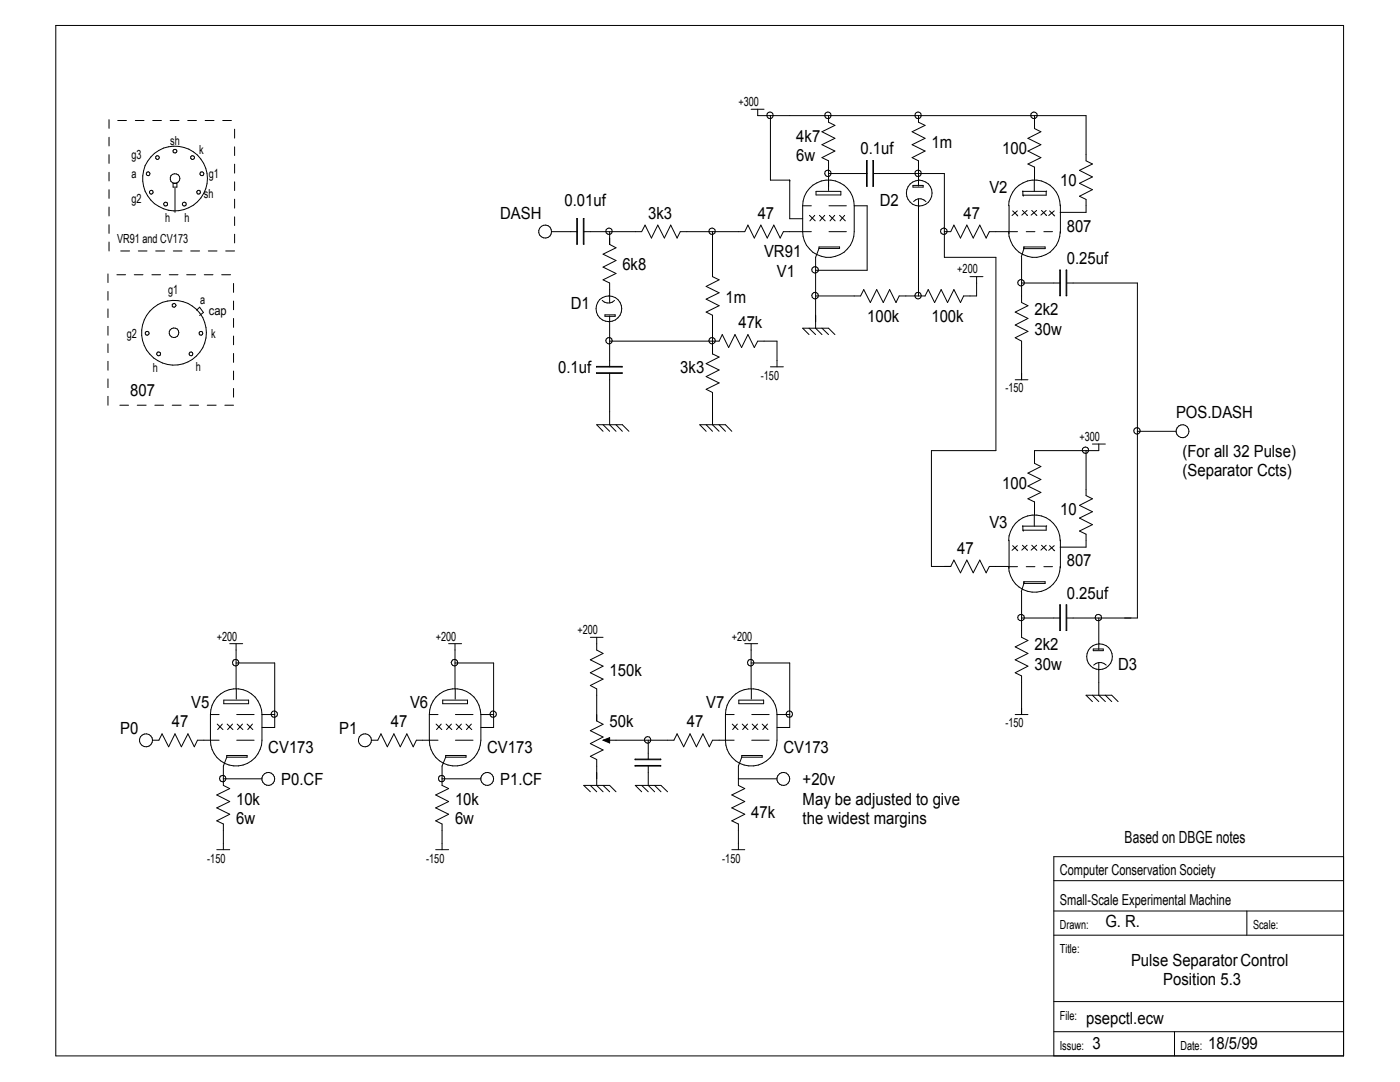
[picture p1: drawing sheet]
<svg xmlns="http://www.w3.org/2000/svg" width="279mm" height="216mm" viewBox="0 0 279 216" stroke-linecap="round" stroke-linejoin="round" font-family="sans-serif">
<g fill="none" stroke="#000" stroke-width=".2">
<path d="M11.1 5.1h257v205.6h-257zM21.8 23.9v1.7M21.8 27.4v1.7M21.8 30.9v1.7M21.8 34.4v1.7M21.8 37.8v1.8M23.5 24h1.7M27 24h1.7M30.5 24h1.7M34 24h1.7M34.5 36.6h.8v.7h-.8zM34.9 37.5v4.9"/>
<path d="M37.5 24h1.7M40.9 24h1.8M44.4 24h1.8M46.8 25.8v1.8M46.8 29.3v1.7M46.8 32.8v1.7M46.8 36.3v1.7M46.8 39.8v1.7M149.9 21.8h2.6M151.2 21.8v1.3h65.5v9l1.3 .6-2.6 1.3 2.6 1.3-2.6 1.3 2.6 1.2-2.6 1.4 1.3 .6v2.6h-5.1M153.8 23.1v12.8h3.8M157.6 35.9h.1"/>
<path d="M157.6 35.9v7.7h2.6M162.9 38.2h4.9v.7h-4.9zM165.4 23.1v1.3l1.2 .6-2.6 1.3 2.6 1.3-2.6 1.3 2.6 1.2-2.6 1.4 1.4 .6v5.9M165.4 34.6h7.7M172.9 32h.2v5.2h-.2zM174.2 32h.1v5.2h-.1zM174.3 34.6h14.2v16.8h10.3v38.5h-12.9v23.1h3.8l.7-1.2 1.3 2.5 1.3-2.5 1.2 2.5 1.3-2.5 1.3 2.5 .6-1.3h3.9a5.1 5.1 0 0 0 5.1 5.2 5.1 5.1 0 0 0 5.2-5.2M182.2 37h2v.3h-2zM183.3 23.1v1.3l1.3 .6-2.6 1.3 2.6 1.3-2.6 1.3 2.6 1.2-2.6 1.4 1.3 .6v5M183.3 39.8v19.3M204.1 38.1v.8h4.7v-.7h-4.8M204.2 38.9h.1"/>
<path d="M206.4 35.9v2.3M206.5 23.1v2.6l1.2 .6-2.6 1.3 2.6 1.3-2.6 1.2 2.6 1.4-2.6 1.2 1.4 .7v2.5M208.9 38.1v.1M21.5 54.7v1.7M21.5 58.2v1.7M21.8 41.3v1.8M21.8 44.8v1.8M21.8 48.3v1.8M23.3 54.8h1.8M24.1 50.1h1.8M26.8 54.8h1.7M27.6 50.1h1.7"/>
<path d="M30.3 54.8h1.7M31.1 50.1h1.8M33.8 54.8h1.7M34.6 50.1h1.7M37.3 54.8h1.7M38.1 50.1h1.7M40.8 54.8h1.7M41.6 50.1h1.7M44.2 54.8h1.8M45 50.1h1.8M46.6 56.6v1.7M46.8 43.3v1.7"/>
<path d="M46.8 46.7v1.8M110.1 46.2h5.1M115.1 43.6h.1v5.1h-.1zM116.4 43.6h.1v5.1h-.1zM116.5 46.2h11.6l.6-1.3 1.3 2.6 1.3-2.6 1.3 2.6 1.3-2.6 1.2 2.6 .7-1.3h12.8l.7-1.3 1.2 2.6 1.3-2.6 1.3 2.6 1.3-2.6 1.3 2.6 .6-1.3h5.6M120.2 59.9a1.69 1.69 0 0 0 2.4 0M121.7 46.2v2.6l1.2 .6-2.5 1.3 2.5 1.3-2.5 1.3 2.5 1.3-2.5 1.2 1.3 .7v3.9M142.2 46.2v9l1.3 .6-2.6 1.3 2.6 1.3-2.6 1.3 2.6 1.3-2.6 1.3 1.3 .6v7.7l1.3 .6-2.6 1.4 2.6 1.2-2.6 1.3 2.6 1.3-2.6 1.3 1.3 .6v6.5l1.3 1.3M160.2 41.1a5.1 5.1 0 0 1 5.1-5.2 5.1 5.1 0 0 1 5.2 5.2M160.2 41.1v5.1a5.1 5.1 0 0 0 5.1 5.2 5.1 5.1 0 0 0 5.2-5.2v-5.1M160.2 41.1h1.7M161.5 43l1.2 1.1"/>
<path d="M162.6 43l-1 1.1M163.4 49.3h4.2v.3h-4.2zM163.4 49.6l-.6 1.8v14.1l1.2 1.3M163.5 43l1.2 1.1M164.6 43l-1 1.1M165.4 41.1h3.5M165.4 46.2h3.5M165.5 43l1.2 1.1M166.6 43l-.9 1.1M167.6 43l1.1 1.1M168.6 43l-1 1.1M170.5 41.1h2.6v12.8h-10.3"/>
<path d="M182.3 40.2a1.59 1.59 0 0 1 2.5 0M188.5 46.2h1.2l.7-1.3 1.3 2.6 1.3-2.6 1.2 2.6 1.3-2.6 1.3 2.6 .6-1.3h5.7M193.6 55.2h2.6M194.9 55.2v3.9h-2.6l-.6 1.3-1.3-2.6-1.3 2.6-1.3-2.6-1.3 2.6-1.2-2.6-.7 1.3h-5.1l-.7 1.3-1.3-2.6-1.2 2.6-1.3-2.6-1.3 2.6-1.3-2.6-.7 1.3h-8.9M201.3 41.1a5.1 5.1 0 0 1 5.1-5.2 5.1 5.1 0 0 1 5.2 5.2M201.3 46.2a5.1 5.1 0 0 0 5.1 5.2 5.1 5.1 0 0 0 5.2-5.2M201.4 41v5.6M202.1 42.1l1 1M203 42.1l-1 .9M203.9 51.4v9l1.2 .6-2.5 1.3 2.5 1.2-2.5 1.4 2.5 1.2-2.5 1.3 1.3 .7v7.7M203.9 56.5h7.7M204 42l1.1 1"/>
<path d="M204.3 49.3h4.3v.3h-4.3zM204.3 49.6l-.5 1.7M204.8 46.2h1.7M205 42l-1.1 .9M205.9 42l1 1M206.9 42l-1.1 .9M207.9 42l1 1M208.3 46.2h1.8M208.8 42l-1.1 .9M209.5 42.1l1 1M210.4 42.1l-1.1 .9M211.5 53.9h.1v5.1h-.1z"/>
<path d="M211.6 40.9v5.6M212.8 53.9h.1v5.1h-.1zM212.9 56.5h14.1v66.8h-14.1M21.5 61.6v1.8M21.5 65.1v1.8M21.5 68.6v1.8M21.5 72.1v1.8M21.5 75.6v1.7M21.5 79.1v1.8M39.2 61.9l.6-.6 .8 1.1-.8 .5M46.6 60.1v1.7M46.6 63.5v1.8"/>
<path d="M46.6 67.1v1.7M46.6 70.5v1.8M46.6 74v1.8M46.6 77.5v1.7M119 74.4h5.2v.1h-5.2zM119 73.1h5.2v.1h-5.2zM120.7 62.8h2.1v.3h-2.1zM121.7 74.5v10.3l1.2 1.3M121.7 63v10.2M121.7 68.1h21.8l.6-1.3 1.3 2.5 1.3-2.5 1.3 2.5 1.3-2.5 1.2 2.5 .7-1.2h3.9v5.1M153.8 73.2h2.5M161.5 66.8l-1.3-1.3h5.2l1.2 1.3"/>
<path d="M161.5 65.5l1.3 1.3M164 65.5l1.4 1.3M202.6 75.8h2.5M23.9 80.9h1.8M27.4 80.9h1.8M30.9 80.9h1.7M34.4 80.9h1.8M37.9 80.9h1.7M41.4 80.9h1.7M44.9 80.9h1.7M120.4 86.1l-1.3-1.3h5.1l1.3 1.3M120.4 84.8l1.3 1.3"/>
<path d="M122.9 84.8l1.3 1.3M140.9 86.1l-1.2-1.3h5.1l1.2 1.3M140.9 84.8l1.3 1.3M143.5 84.8l1.3 1.3M216.7 89.9v9l1.3 .6-2.6 1.3 2.6 1.3-2.6 1.3 2.6 1.3-2.6 1.3 1.3 .6v2.6h-5.1M218 88.6h2.6M219.3 88.6v1.3h-12.8v2.6l1.2 .6-2.6 1.3 2.6 1.3-2.6 1.3 2.6 1.3-2.6 1.2 1.4 .7v2.5M227 86.1h7.7M201.3 107.9a5.1 5.1 0 0 1 5.1-5.1 5.1 5.1 0 0 1 5.2 5.1M201.3 113.1h1.8M201.4 107.8v5.6M202.1 108.9l1 1"/>
<path d="M203 108.9l-1 .9M203.9 118.2v9l1.2 .6-2.5 1.3 2.5 1.3-2.5 1.3 2.5 1.2-2.5 1.3 1.3 .7v7.7M204 108.8l1.1 1M204.1 104.9v.9h4.7v-.8h-4.8M204.2 105.8h.1M204.3 116.1h4.3v.3h-4.3zM204.3 116.4l-.5 1.7M204.8 113.1h1.7M205 108.8l-1.1 1M205.9 108.8l1 1M206.4 102.7v2.3M206.9 108.8l-1.1 1"/>
<path d="M207.9 108.8l1 1M208.3 113.1h1.8M208.8 108.8l-1.1 1M208.9 104.9v.1M209.5 108.9l1 1M210.4 108.9l-1.1 .9M211.6 107.7v5.6M44.7 139.7h4.9v.7h-4.9zM45.8 128.4h2.6M47.1 128.4v9.1M47.1 132.3h7.7v12.9h-2.5M47.2 137.5v2"/>
<path d="M88.3 139.7h5v.7h-5zM89.5 128.4h2.6M90.8 132.3h7.7v12.9h-2.5M90.8 128.4v9.1M90.8 137.5v2M117.8 127.2h2.6M119.1 127.2v2.5l1.3 .7-2.6 1.3 2.6 1.2-2.6 1.3 2.6 1.3-2.6 1.3 1.3 .7v6.3l1.3 .7-2.6 1.3 2.6 1.3-2.6 1.3 2.6 1.2-2.6 1.3 1.3 .7v5.1l1.3 1.3M147.4 139.7h5v.7h-5zM148.6 128.4h2.6M149.9 132.3h7.7v12.9h-2.5M149.9 128.4v9.1M149.9 137.5v2"/>
<path d="M203.9 123.3h7.7M211.5 120.7h.1v5.1h-.1zM212.8 120.7h.1v5.1h-.1zM218 140l-1.3-1.3h5.2l1.2 1.3M218 138.7l1.3 1.3M218.2 129.5h2v.3h-2zM218.3 132.7a1.74 1.74 0 0 1 2.5 0M219.3 132.3v6.4l1.3 1.3M219.3 123.3v6.3M220.6 138.7l1.3 1.3M30.4 147.7h1.3l.6-1.3 1.4 2.6 1.2-2.6 1.3 2.6 1.3-2.6 1.3 2.6 .6-1.3h4.3M42 142.6h1.7"/>
<path d="M42 142.6a5.1 5.1 0 0 1 5.1-5.2 5.1 5.1 0 0 1 5.2 5.2M42 142.6v5.1a5.1 5.1 0 0 0 5.1 5.1 5.1 5.1 0 0 0 5.2-5.1v-5.1M43.3 144.5l1.2 1.1M44.4 144.5l-1 1.1M44.6 155.4h7.7M45.3 150.7h4v.4h-4zM45.3 151.1l-.7 1.8v3.8l1.2 .7-2.5 1.2 2.5 1.3-2.5 1.3 2.5 1.3-2.5 1.3 1.3 .6v5.1M45.3 144.5l1.2 1.1M46.4 144.5l-1 1.1M47.2 142.6h3.5M47.2 147.7h3.5M47.3 144.5l1.2 1.1"/>
<path d="M48.4 144.5l-1 1.1M49.3 144.5l1.2 1.1M50.4 144.5l-1 1.1M52.3 142.6h2.5M74.1 147.7h1.3l.6-1.3 1.3 2.6 1.3-2.6 1.3 2.6 1.3-2.6 1.3 2.6 .6-1.3h4.3M85.7 142.6h1.7M85.7 142.6a5.1 5.1 0 0 1 5.1-5.2 5.1 5.1 0 0 1 5.2 5.2M85.7 142.6v5.1a5.1 5.1 0 0 0 5.1 5.1 5.1 5.1 0 0 0 5.2-5.1v-5.1M87 144.5l1.2 1.1M88.1 144.5l-1 1.1M88.2 155.4h7.8M88.9 150.7h4.1v.4h-4.1z"/>
<path d="M88.9 151.1l-.7 1.8v3.8l1.3 .7-2.5 1.2 2.5 1.3-2.5 1.3 2.5 1.3-2.5 1.3 1.2 .6v5.1M89 144.5l1.2 1.1M90.1 144.5l-1 1.1M90.9 142.6h3.5M90.9 147.7h3.5M91 144.5l1.2 1.1M92.1 144.5l-1 1.1M93 144.5l1.1 1.1M94.1 144.5l-1 1.1M96 142.6h2.5M117.8 158l-1.3-1.3h5.2l1.2 1.3M117.8 156.7l1.3 1.3"/>
<path d="M120.4 147.7l1.3-.5v1.1zM120.4 147.7h14.1l.6-1.3 1.3 2.6 1.3-2.6 1.3 2.6 1.3-2.6 1.3 2.6 .6-1.3h4.3M120.4 156.7l1.3 1.3M126.7 152.7h5.2v.2h-5.2zM126.7 151.5h5.2v.1h-5.2zM128.1 158l-1.3-1.3h5.1l1.3 1.3M128.1 156.7l1.3 1.3M129.4 152.9v3.8l1.2 1.3M129.4 147.7v3.9M130.6 156.7l1.3 1.3M144.8 142.6v5.1a5.1 5.1 0 0 0 5.1 5.1 5.1 5.1 0 0 0 5.2-5.1v-5.1M144.8 142.6h1.7"/>
<path d="M144.8 142.6a5.1 5.1 0 0 1 5.1-5.2 5.1 5.1 0 0 1 5.2 5.2M146.1 144.5l1.2 1.1M147.2 144.5l-1 1.1M147.4 155.4h7.7M148 150.7h4.1v.4h-4.1zM148 151.1l-.6 1.8v3.8l1.2 .7-2.6 1.2 2.6 1.3-2.6 1.3 2.6 1.3-2.6 1.3 1.4 .6v5.1M148.1 144.5l1.2 1.1M149.2 144.5l-1 1.1M150 142.6h3.5M150 147.7h3.5M150.1 144.5l1.2 1.1M151.2 144.5l-1 1.1"/>
<path d="M152.1 144.5l1.1 1.1M153.2 144.5l-1 1.1M155.1 142.6h2.5M202.6 142.6h2.5M43.3 169.5h2.5M87 169.5h2.5M146 169.5h2.6M210.3 175.7h57.8M268.1 170.9h-57.8v39.8M210.3 199.9h57.8M210.3 186.6h57.8M210.3 181.8h57.8"/>
<path d="M248.8 181.8v4.8M210.3 205.9h57.8M234.4 205.9v4.8"/>
<circle cx="29.6" cy="34.7" r=".38"/>
<circle cx="30.2" cy="38.4" r=".38"/>
<circle cx="31.4" cy="31.5" r=".39"/>
<circle cx="34.9" cy="30.1" r=".38"/>
<circle cx="34.9" cy="35.6" r=".97"/>
<circle cx="34.9" cy="35.6" r="6.5"/>
<circle cx="38.4" cy="31.4" r=".4"/>
<circle cx="39.6" cy="38.4" r=".38"/>
<circle cx="40.3" cy="34.7" r=".39"/>
<circle cx="153.7" cy="23" r=".65"/>
<circle cx="165.2" cy="23" r=".64"/>
<circle cx="165.2" cy="34.6" r=".64"/>
<circle cx="183.2" cy="34.6" r=".64"/>
<circle cx="183.2" cy="23" r=".64"/>
<circle cx="183.5" cy="38.5" r="2.57"/>
<circle cx="206.4" cy="23" r=".65"/>
<circle cx="33.1" cy="40.7" r=".39"/>
<circle cx="36.8" cy="40.7" r=".39"/>
<circle cx="108.8" cy="46.2" r="1.28"/>
<circle cx="121.5" cy="46.1" r=".64"/>
<circle cx="142.1" cy="46.2" r=".64"/>
<circle cx="162.7" cy="59" r=".65"/>
<circle cx="162.7" cy="53.9" r=".65"/>
<circle cx="183.2" cy="59" r=".64"/>
<circle cx="188.4" cy="46.1" r=".65"/>
<circle cx="203.8" cy="56.4" r=".65"/>
<circle cx="29.4" cy="66.5" r=".39"/>
<circle cx="31.7" cy="70.6" r=".39"/>
<circle cx="34.7" cy="60.9" r=".37"/>
<circle cx="34.7" cy="66.4" r=".96"/>
<circle cx="34.7" cy="66.4" r="6.5"/>
<circle cx="38.1" cy="70.6" r=".38"/>
<circle cx="40.1" cy="66.5" r=".38"/>
<circle cx="121.5" cy="61.6" r="2.57"/>
<circle cx="121.5" cy="68" r=".64"/>
<circle cx="142.1" cy="68" r=".64"/>
<circle cx="216.6" cy="89.8" r=".64"/>
<circle cx="226.9" cy="86" r=".64"/>
<circle cx="236" cy="86.1" r="1.28"/>
<circle cx="47" cy="132.2" r=".64"/>
<circle cx="90.7" cy="132.2" r=".65"/>
<circle cx="149.8" cy="132.2" r=".64"/>
<circle cx="203.8" cy="123.2" r=".65"/>
<circle cx="219.2" cy="123.2" r=".64"/>
<circle cx="219.4" cy="131" r="2.57"/>
<circle cx="29.1" cy="147.7" r="1.3"/>
<circle cx="44.4" cy="155.4" r=".64"/>
<circle cx="53.5" cy="155.4" r="1.29"/>
<circle cx="54.7" cy="142.5" r=".63"/>
<circle cx="72.8" cy="147.7" r="1.3"/>
<circle cx="88.1" cy="155.4" r=".64"/>
<circle cx="97.2" cy="155.4" r="1.29"/>
<circle cx="98.4" cy="142.5" r=".63"/>
<circle cx="129.2" cy="147.7" r=".64"/>
<circle cx="156.3" cy="155.4" r="1.29"/>
<circle cx="157.5" cy="142.5" r=".63"/>
</g>
<path d="M120.4 147.7l1.3-.5v1.1z" fill="#000"/>
<g font-size="3.3">
<text x="158.9" y="28.2">4k7</text>
<text x="185.9" y="29.5">1m</text>
<text x="158.9" y="32.1">6w</text>
<text x="171.7" y="30.8">0.1uf</text>
<text x="200" y="30.8">100</text>
<text x="112.6" y="41.1">0.01uf</text>
<text x="175.6" y="41.1">D2</text>
<text x="197.4" y="38.5">V2</text>
<text x="211.6" y="37.2">10</text>
<text x="99.8" y="43.6">DASH</text>
<text x="129.4" y="43.6">3k3</text>
<text x="151.2" y="43.6">47</text>
<text x="192.3" y="43.6">47</text>
<text x="212.9" y="46.2">807</text>
<text x="124.2" y="53.9">6k8</text>
<text x="152.5" y="51.4">VR91</text>
<text x="212.9" y="52.6">0.25uf</text>
<text x="155.1" y="55.2">V1</text>
<text x="113.9" y="61.6">D1</text>
<text x="144.8" y="60.4">1m</text>
<text x="147.4" y="65.5">47k</text>
<text x="173.1" y="64.2">100k</text>
<text x="185.9" y="64.2">100k</text>
<text x="206.5" y="62.9">2k2</text>
<text x="206.5" y="66.8">30w</text>
<text x="111.4" y="74.5">0.1uf</text>
<text x="135.8" y="74.5">3k3</text>
<text x="26" y="79.1">807</text>
<text x="234.7" y="83.5">POS.DASH</text>
<text x="236" y="91.2">(For all 32 Pulse)</text>
<text x="236" y="95">(Separator Ccts)</text>
<text x="200" y="97.6">100</text>
<text x="197.4" y="105.3">V3</text>
<text x="211.6" y="102.7">10</text>
<text x="191.1" y="110.4">47</text>
<text x="212.9" y="113">807</text>
<text x="212.9" y="119.5">0.25uf</text>
<text x="206.5" y="129.7">2k2</text>
<text x="121.7" y="134.9">150k</text>
<text x="206.5" y="133.6">30w</text>
<text x="223.1" y="133.6">D3</text>
<text x="38.1" y="141.3">V5</text>
<text x="81.8" y="141.3">V6</text>
<text x="140.9" y="141.3">V7</text>
<text x="24" y="146.4">P0</text>
<text x="34.3" y="145.2">47</text>
<text x="67.7" y="146.4">P1</text>
<text x="78" y="145.2">47</text>
<text x="121.7" y="145.2">50k</text>
<text x="137.1" y="145.2">47</text>
<text x="53.6" y="150.3">CV173</text>
<text x="97.2" y="150.3">CV173</text>
<text x="156.3" y="150.3">CV173</text>
<text x="47.1" y="160.6">10k</text>
<text x="56.1" y="156.7">P0.CF</text>
<text x="90.8" y="160.6">10k</text>
<text x="99.8" y="156.7">P1.CF</text>
<text x="160.2" y="156.7">+20v</text>
<text x="160.2" y="160.6">May be adjusted to give</text>
<text x="47.1" y="164.4">6w</text>
<text x="90.8" y="164.4">6w</text>
<text x="149.9" y="163.2">47k</text>
<text x="160.2" y="164.4">the widest margins</text>
<text x="224.5" y="168.3">Based on DBGE notes</text>
<text x="220.6" y="185">G. R.</text>
<text x="225.7" y="192.7">Pulse SeparatorControl</text>
<text x="232.2" y="196.6">Position 5.3</text>
<text x="216.7" y="204.3">psepctl.ecw</text>
<text x="218" y="209.4">3</text>
<text x="241.1" y="209.4">18/5/99</text>
</g>
<g font-size="3">
<text x="211.5" y="174.5">Computer Conservation Society</text>
<text x="211.5" y="180.6">Small-Scale Experimental Machine</text>
</g>
<g font-size="2.5">
<text x="147.4" y="21.2">+300</text>
<text x="34" y="28.9">sh</text>
<text x="26.2" y="35.6">a</text>
<text x="26.2" y="31.7">g3</text>
<text x="39.8" y="30.8">k</text>
<text x="41.7" y="35.6">g1</text>
<text x="26.2" y="40.4">g2</text>
<text x="40.7" y="39.5">sh</text>
<text x="33" y="44.3">h</text>
<text x="36.8" y="44.3">h</text>
<text x="23.4" y="48.5">VR91 and CV173</text>
<text x="33.6" y="58.6">g1</text>
<text x="191.1" y="54.6">+200</text>
<text x="39.9" y="60.7">a</text>
<text x="41.7" y="62.8">cap</text>
<text x="25.3" y="67.4">g2</text>
<text x="42.1" y="67.4">k</text>
<text x="30.5" y="74.2">h</text>
<text x="39.1" y="74">h</text>
<text x="151.8" y="75.8">-150</text>
<text x="200.7" y="78.3">-150</text>
<text x="215.4" y="88">+300</text>
<text x="43.3" y="127.8">+200</text>
<text x="87" y="127.8">+200</text>
<text x="115.2" y="126.5">+200</text>
<text x="146" y="127.8">+200</text>
<text x="200.7" y="145.2">-150</text>
<text x="41.4" y="172.1">-150</text>
<text x="85" y="172.1">-150</text>
<text x="144.1" y="172.1">-150</text>
<text x="211.5" y="185.4">Drawn:</text>
<text x="250.1" y="185.4">Scale:</text>
<text x="211.5" y="190.2">Title:</text>
<text x="211.5" y="203.5">File:</text>
<text x="211.5" y="209.5">Issue:</text>
<text x="235.6" y="209.5">Date:</text>
</g>
</svg>
